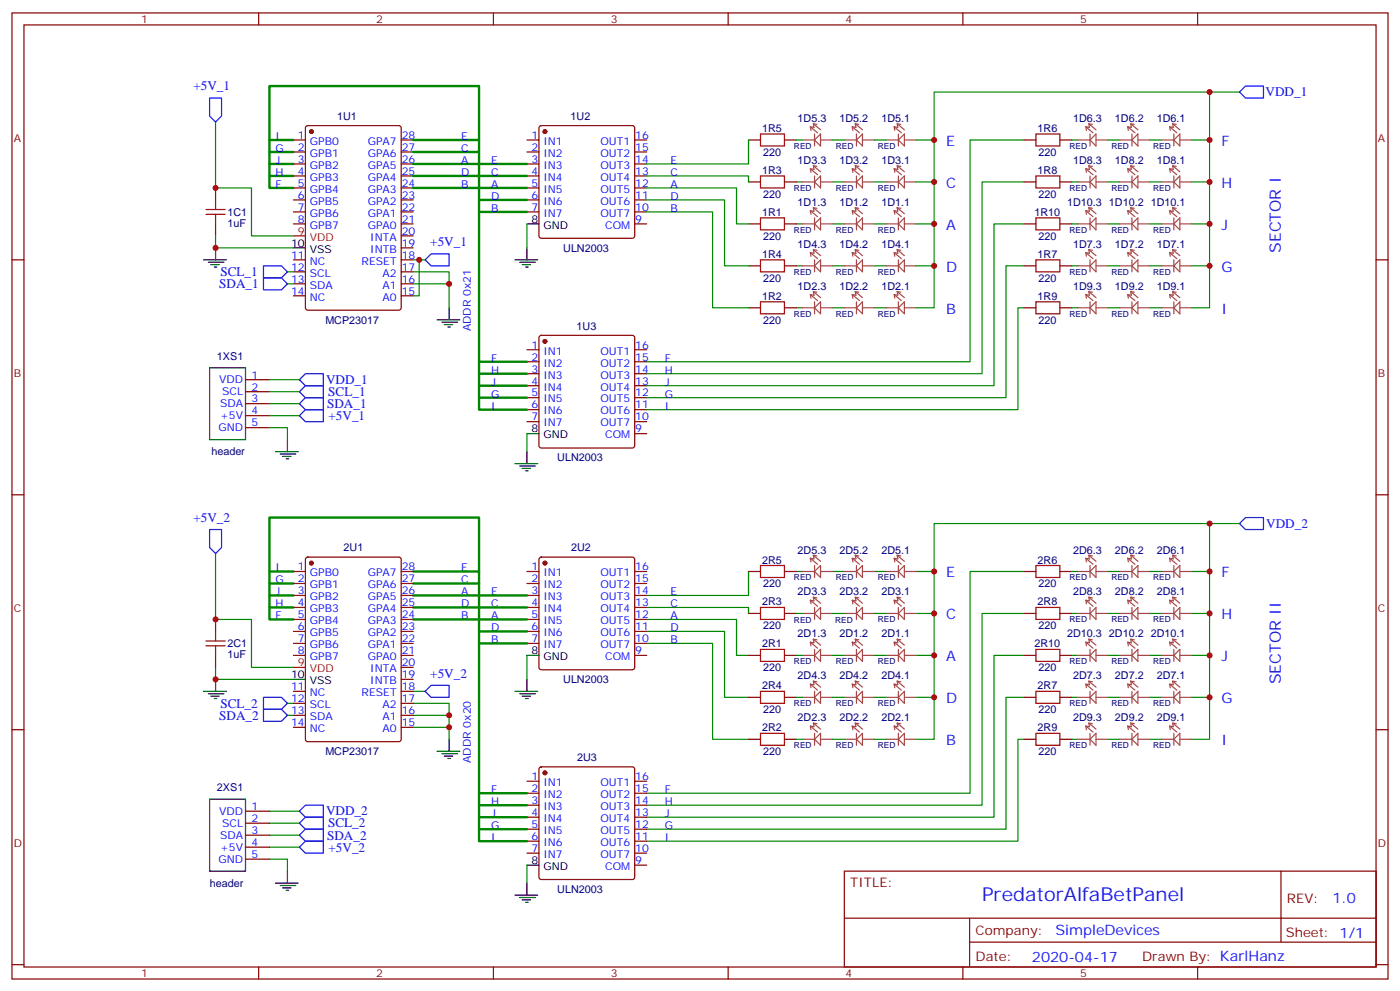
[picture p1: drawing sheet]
<svg xmlns="http://www.w3.org/2000/svg" width="412mm" height="292mm" viewBox="0 0 412 292" stroke-linecap="round" stroke-linejoin="round" font-family="sans-serif">
<g fill="none" stroke="#870000" stroke-width=".35">
<path d="M3.5 3.8h405.4v284.3h-405.4zM7.1 7.3h398.2v277.3h-398.2zM76.2 3.8v3.5M145.3 3.8v3.5M214.5 3.8v3.5M283.6 3.8v3.5M352.8 3.8v3.5M90.2 37.2l.5-.2h26.8l.6 .4 .1 53.2-.5 .6-27 .1-.7-.5v-53.1zM159 37.2l.5-.2h26.8l.5 .2 .2 .5v31.7l-.3 .5-.4 .2h-26.8l-.5-.2-.3-.5v-31.7zM63.5 55.3v3.5M86.4 41.2h3.6M86.4 44.7h3.6"/>
<path d="M86.4 48.3h3.6M86.4 51.8h3.6M86.4 55.3h3.6M86.4 58.8h3.6M118.2 41.2h3.5M118.2 44.7h3.5M118.2 48.3h3.5M118.2 51.8h3.5M118.2 55.3h3.5M118.2 58.8h3.5M155.2 41.2h3.5M155.2 44.7h3.5"/>
<path d="M155.2 48.3h3.5M155.2 51.8h3.5M155.2 55.3h3.5M155.2 58.8h3.5M187 41.2h3.5M187 44.7h3.5M187 48.3h3.5M187 51.8h3.5M187 55.3h3.5M187 58.8h3.5M220.5 41.2h3.5M220.5 53.6h3.5"/>
<path d="M231.1 41.2h3.5M231.1 53.6h3.5M301.6 41.2h3.6M301.6 53.6h3.6M312.2 41.2h3.5M312.2 53.6h3.5M3.5 76.5h3.6M63.5 65.9v3.5M86.4 76.5h3.6M86.4 62.4h3.6M86.4 65.9h3.6M118.2 76.5h3.5"/>
<path d="M118.2 62.4h3.5M118.2 65.9h3.5M118.2 73h3.5M118.2 69.4h3.5M155.2 62.4h3.5M187 62.4h3.5M187 65.9h3.5M220.5 65.9h3.5M220.5 78.2h3.5M231.1 65.9h3.5M231.1 78.2h3.5M301.6 65.9h3.6"/>
<path d="M301.6 78.2h3.6M312.2 65.9h3.5M312.2 78.2h3.5M405.3 76.5h3.6M86.4 80h3.6M86.4 83.5h3.6M86.4 87.1h3.6M118.2 80h3.5M118.2 83.5h3.5M118.2 87.1h3.5M159 98.9l.5-.2h26.8l.5 .2 .2 .5v31.8l-.3 .5-.4 .2h-26.8l-.5-.3-.3-.4v-31.8zM220.5 90.6h3.5"/>
<path d="M231.1 90.6h3.5M301.6 90.6h3.6M312.2 90.6h3.5M72.3 111.8h7.1M72.3 115.3h7.1M72.3 118.8h7.1M155.2 102.9h3.5M155.2 106.5h3.5M155.2 110h3.5M155.2 113.5h3.5M155.2 117.1h3.5M187 102.9h3.5"/>
<path d="M187 106.5h3.5M187 110h3.5M187 113.5h3.5M187 117.1h3.5M72.3 122.3h7.1M72.3 125.9h7.1M155.2 120.6h3.5M155.2 124.1h3.5M187 120.6h3.5M187 124.1h3.5M187 127.6h3.5M3.5 145.6h3.6"/>
<path d="M405.3 145.6h3.6M86.4 168.2h3.6M86.4 171.7h3.6M86.4 175.3h3.6M86.4 178.8h3.6M90.2 164.2l.5-.2h26.8l.6 .4 .1 53.2-.5 .6-27 .1-.7-.5v-53.1zM118.2 168.2h3.5M118.2 171.7h3.5M118.2 175.3h3.5M118.2 178.8h3.5M155.2 168.2h3.5M155.2 171.7h3.5"/>
<path d="M155.2 175.3h3.5M155.2 178.8h3.5M159 164.2l.5-.2h26.8l.5 .2 .2 .5v31.7l-.3 .5-.4 .2h-26.8l-.5-.2-.3-.5v-31.7zM187 168.2h3.5M187 171.7h3.5M187 175.3h3.5M187 178.8h3.5M220.5 168.2h3.5M231.1 168.2h3.5M301.6 168.2h3.6M312.2 168.2h3.5M63.5 182.3v3.5"/>
<path d="M63.5 192.9v3.5M86.4 192.9h3.6M86.4 182.3h3.6M86.4 185.8h3.6M86.4 189.4h3.6M118.2 192.9h3.5M118.2 182.3h3.5M118.2 185.8h3.5M118.2 189.4h3.5M118.2 200h3.5M118.2 196.4h3.5M155.2 182.3h3.5"/>
<path d="M155.2 185.8h3.5M155.2 189.4h3.5M187 192.9h3.5M187 182.3h3.5M187 185.8h3.5M187 189.4h3.5M220.5 180.6h3.5M220.5 192.9h3.5M231.1 180.6h3.5M231.1 192.9h3.5M301.6 180.6h3.6M301.6 192.9h3.6"/>
<path d="M312.2 180.6h3.5M312.2 192.9h3.5M3.5 214.8h3.6M86.4 203.5h3.6M86.4 207h3.6M86.4 210.5h3.6M86.4 214.1h3.6M118.2 203.5h3.5M118.2 207h3.5M118.2 210.5h3.5M118.2 214.1h3.5M220.5 205.2h3.5"/>
<path d="M220.5 217.6h3.5M231.1 205.2h3.5M231.1 217.6h3.5M301.6 205.2h3.6M301.6 217.6h3.6M312.2 205.2h3.5M312.2 217.6h3.5M405.3 214.8h3.6M72.3 238.8h7.1M155.2 229.9h3.5M155.2 233.5h3.5M155.2 237h3.5"/>
<path d="M159 225.9l.5-.2h26.8l.5 .2 .2 .5v31.8l-.3 .5-.4 .2h-26.8l-.5-.3-.3-.4v-31.8zM187 229.9h3.5M187 233.5h3.5M187 237h3.5M72.3 242.3h7.1M72.3 245.8h7.1M72.3 249.3h7.1M72.3 252.9h7.1M155.2 240.5h3.5M155.2 244.1h3.5M155.2 247.6h3.5M155.2 251.1h3.5"/>
<path d="M187 240.5h3.5M187 244.1h3.5M187 247.6h3.5M187 251.1h3.5M187 254.6h3.5M248.7 256.4h156.6v28.2h-156.6zM377.3 256.4v20.9M248.7 270.2h156.5M285.6 277.3h119.6M285.6 270.2v14.2M3.5 283.9h3.6M76.2 284.6v3.5"/>
<path d="M145.3 284.6v3.5M214.5 284.6v3.5M283.6 284.6v3.5M352.8 284.6v3.5M405.3 283.9h3.6"/>
</g>
<g fill="#870000" stroke="#870000" stroke-width=".35">
<circle cx="91.7" cy="38.7" r=".53"/>
<circle cx="160.5" cy="38.7" r=".53"/>
<circle cx="160.5" cy="100.5" r=".53"/>
<circle cx="160.5" cy="227.5" r=".53"/>
<circle cx="160.5" cy="165.7" r=".53"/>
<circle cx="91.7" cy="165.7" r=".53"/>
</g>
<path d="M86.4 69.4h3.6M86.4 196.4h3.6" fill="none" stroke="#f00" stroke-width=".35"/>
<g fill="none" stroke="#000" stroke-width=".35">
<path d="M60 76.5h6.7M61.4 77.2h4.6M62.1 77.9h2.5M63.1 78.6h.8M63.5 73v3.5M86.4 73h3.6M151.7 76.5h6.7M153.1 77.2h4.6M153.8 77.9h2.5M154.9 78.6h.7M155.2 65.9h3.5M155.2 73v3.5"/>
<path d="M128.8 94.1h6.7M130.2 94.8h4.6M130.9 95.5h2.4M131.9 96.2h.7M132.3 90.6v3.5M61.7 108.2h10.6v21.2h-10.6zM81.1 132.9h6.7M82.5 133.6h4.6M83.3 134.3h2.4M84.3 135h.7M84.7 129.4v3.5M151.7 136.5h6.7"/>
<path d="M153.1 137.2h4.6M153.8 137.9h2.5M154.9 138.6h.7M155.2 127.6h3.5M155.2 132.9v3.6M63.5 200v3.5M86.4 200h3.6M155.2 200v3.5M155.2 192.9h3.5M60 203.5h6.7M61.4 204.2h4.6M62.1 204.9h2.5"/>
<path d="M63.1 205.6h.8M132.3 217.6v3.5M151.7 203.5h6.7M153.1 204.2h4.6M153.8 204.9h2.5M154.9 205.6h.7M61.7 235.2h10.6v21.2h-10.6zM128.8 221.1h6.7M130.2 221.8h4.6M130.9 222.5h2.4M131.9 223.2h.7M81.1 259.9h6.7"/>
<path d="M84.7 256.4v3.5M155.2 259.9v3.6M155.2 254.6h3.5M82.5 260.6h4.6M83.3 261.3h2.4M84.3 262h.7M151.7 263.5h6.7M153.1 264.2h4.6M153.8 264.9h2.5M154.9 265.6h.7"/>
</g>
<g fill="none" stroke="#a64a4a" stroke-width=".35">
<path d="M238.7 37.3l.2 1.1M238.7 37.3l2.1 1.8M239.6 36.4l1.1 .2M239.6 36.4l.2 1.1-1.1-.2M239.6 36.4l2.1 1.8M239.9 39.4v3.6M251.1 37.3l.1 1.1M251.1 37.3l2.1 1.8M251.9 36.4l1.1 .2M251.9 36.4l.2 1.1-1-.2M251.9 36.4l2.2 1.8M252.3 39.4v3.6"/>
<path d="M263.4 37.3l.2 1.1M263.4 37.3l2.1 1.8M264.3 36.4l1 .2M264.3 36.4l.2 1.1-1.1-.2M264.3 36.4l2.1 1.8M264.6 39.4v3.6M319.8 37.3l.2 1.1M319.8 37.3l2.2 1.8M320.7 36.4l1.1 .2M320.7 36.4l.2 1.1-1.1-.2M320.7 36.4l2.1 1.8M321.1 39.4v3.6"/>
<path d="M322.8 39.4v3.6l-1.7-1.8zM332.2 37.3l.2 1.1M332.2 37.3l2.1 1.8M333.1 36.4l1 .2M333.1 36.4l.2 1.1-1.1-.2M333.1 36.4l2.1 1.8M333.4 39.4v3.6M335.2 39.4v3.6l-1.8-1.8zM344.5 37.3l.2 1.1M344.5 37.3l2.2 1.8M345.4 36.4l1.1 .2M345.4 36.4l.2 1.1-1.1-.2"/>
<path d="M345.4 36.4l2.1 1.8M345.8 39.4v3.6M347.5 39.4v3.6l-1.7-1.8zM236.4 41.2h3.4M236.4 53.6h3.4M238.7 49.7l.2 1M238.7 49.7l2.1 1.7M239.6 48.8l1.1 .2M239.6 48.8l.2 1-1.1-.1M239.6 48.8l2.1 1.8M239.9 51.8v3.5M239.9 41.2l1.8-1.8v3.6z"/>
<path d="M241.7 41.2h3.5M241.7 53.6h3.5M241.7 51.8v3.5l-1.8-1.7zM248.7 41.2h3.5M248.7 53.6h3.5M251.1 49.7l.1 1M251.1 49.7l2.1 1.7M251.9 48.8l1.1 .2M251.9 48.8l.2 1-1-.1M251.9 48.8l2.2 1.8M252.3 53.6l1.8-1.8v3.5zM252.3 51.8v3.5"/>
<path d="M252.3 41.2l1.8-1.8v3.6zM254.1 41.2h3.4M254.1 53.6h3.4M261.1 41.2h3.4M261.1 53.6h3.4M263.4 49.7l.2 1M263.4 49.7l2.1 1.7M264.3 48.8l1 .2M264.3 48.8l.2 1-1.1-.1M264.3 48.8l2.1 1.8M264.6 51.8v3.5M264.6 41.2l1.8-1.8v3.6z"/>
<path d="M264.6 53.6l1.8-1.8v3.5zM266.4 41.2h3.5M266.4 53.6h3.5M317.5 41.2h3.5M317.5 53.6h3.5M319.8 49.7l.2 1M319.8 49.7l2.2 1.7M320.7 48.8l1.1 .2M320.7 48.8l.2 1-1.1-.1M320.7 48.8l2.1 1.8M321.1 51.8v3.5M321.1 53.6l1.7-1.8v3.5z"/>
<path d="M322.8 41.2h3.5M322.8 53.6h3.5M329.8 41.2h3.5M329.8 53.6h3.5M332.2 49.7l.2 1M332.2 49.7l2.1 1.7M333.1 48.8l1 .2M333.1 48.8l.2 1-1.1-.1M333.1 48.8l2.1 1.8M333.4 51.8v3.5M335.2 41.2h3.5M335.2 53.6h3.5"/>
<path d="M335.2 51.8v3.5l-1.8-1.7zM342.2 41.2h3.5M342.2 53.6h3.5M344.5 49.7l.2 1M344.5 49.7l2.2 1.7M345.4 48.8l.2 1-1.1-.1M345.4 48.8l1.1 .2M345.4 48.8l2.1 1.8M345.8 51.8v3.5M347.5 41.2h3.5M347.5 53.6h3.5M347.5 51.8v3.5l-1.7-1.7z"/>
<path d="M236.4 65.9h3.4M236.4 78.2h3.4M238.7 62l.2 1.1M238.7 62l2.1 1.8M238.7 74.4l.2 1M238.7 74.4l2.1 1.7M239.6 61.1l1.1 .2M239.6 61.1l.2 1.1-1.1-.2M239.6 61.1l2.1 1.8M239.6 73.5l1.1 .2M239.6 73.5l.2 1-1.1-.1M239.6 73.5l2.1 1.7"/>
<path d="M239.9 65.9l1.8-1.8v3.6zM239.9 64.1v3.6M239.9 76.5v3.5M241.7 65.9h3.5M241.7 78.2h3.5M241.7 76.5v3.5l-1.8-1.8zM248.7 65.9h3.5M248.7 78.2h3.5M251.1 62l.1 1.1M251.1 62l2.1 1.8M251.1 74.4l.1 1M251.1 74.4l2.1 1.7"/>
<path d="M251.9 61.1l1.1 .2M251.9 61.1l.2 1.1-1-.2M251.9 61.1l2.2 1.8M251.9 73.5l1.1 .2M251.9 73.5l.2 1-1-.1M251.9 73.5l2.2 1.7M252.3 64.1v3.6M252.3 76.5v3.5M254.1 65.9h3.4M254.1 78.2h3.4M254.1 64.1v3.6l-1.8-1.8zM254.1 76.5v3.5l-1.8-1.8z"/>
<path d="M261.1 65.9h3.4M261.1 78.2h3.4M263.4 62l.2 1.1M263.4 62l2.1 1.8M263.4 74.4l.2 1M263.4 74.4l2.1 1.7M264.3 61.1l1 .2M264.3 61.1l.2 1.1-1.1-.2M264.3 61.1l2.1 1.8M264.3 73.5l1 .2M264.3 73.5l.2 1-1.1-.1M264.3 73.5l2.1 1.7"/>
<path d="M264.6 64.1v3.6M264.6 76.5v3.5M264.6 65.9l1.8-1.8v3.6zM266.4 65.9h3.5M266.4 78.2h3.5M266.4 76.5v3.5l-1.8-1.8zM317.5 65.9h3.5M317.5 78.2h3.5M319.8 74.4l.2 1M319.8 74.4l2.2 1.7M319.8 62l.2 1.1M319.8 62l2.2 1.8"/>
<path d="M320.7 61.1l.2 1.1-1.1-.2M320.7 73.5l1.1 .2M320.7 73.5l.2 1-1.1-.1M320.7 73.5l2.1 1.7M320.7 61.1l1.1 .2M320.7 61.1l2.1 1.8M321.1 64.1v3.6M321.1 76.5v3.5M321.1 65.9l1.7-1.8v3.6zM322.8 65.9h3.5M322.8 78.2h3.5M322.8 76.5v3.5l-1.7-1.8z"/>
<path d="M329.8 65.9h3.5M329.8 78.2h3.5M332.2 74.4l.2 1M332.2 74.4l2.1 1.7M332.2 62l.2 1.1M332.2 62l2.1 1.8M333.1 61.1l1 .2M333.1 73.5l.2 1-1.1-.1M333.1 73.5l1 .2M333.1 73.5l2.1 1.7M333.1 61.1l.2 1.1-1.1-.2M333.1 61.1l2.1 1.8"/>
<path d="M333.4 64.1v3.6M333.4 76.5v3.5M335.2 65.9h3.5M335.2 78.2h3.5M335.2 64.1v3.6l-1.8-1.8zM335.2 76.5v3.5l-1.8-1.8zM342.2 65.9h3.5M342.2 78.2h3.5M344.5 74.4l.2 1M344.5 74.4l2.2 1.7M344.5 62l.2 1.1M344.5 62l2.2 1.8"/>
<path d="M345.4 73.5l1.1 .2M345.4 73.5l.2 1-1.1-.1M345.4 73.5l2.1 1.7M345.4 61.1l1.1 .2M345.4 61.1l.2 1.1-1.1-.2M345.4 61.1l2.1 1.8M345.8 64.1v3.6M345.8 76.5v3.5M347.5 65.9h3.5M347.5 78.2h3.5M347.5 64.1v3.6l-1.7-1.8zM347.5 76.5v3.5l-1.7-1.8z"/>
<path d="M236.4 90.6h3.4M238.7 86.7l.2 1.1M238.7 86.7l2.1 1.8M239.6 85.8l1.1 .2M239.6 85.8l.2 1.1-1.1-.2M239.6 85.8l2.1 1.8M239.9 88.8v3.6M241.7 90.6h3.5M241.7 88.8v3.6l-1.8-1.8zM248.7 90.6h3.5M251.1 86.7l.1 1.1M251.1 86.7l2.1 1.8"/>
<path d="M251.9 85.8l1.1 .2M251.9 85.8l.2 1.1-1-.2M251.9 85.8l2.2 1.8M252.3 88.8v3.6M254.1 90.6h3.4M254.1 88.8v3.6l-1.8-1.8zM261.1 90.6h3.4M263.4 86.7l.2 1.1M263.4 86.7l2.1 1.8M264.3 85.8l1 .2M264.3 85.8l.2 1.1-1.1-.2M264.3 85.8l2.1 1.8"/>
<path d="M264.6 88.8v3.6M264.6 90.6l1.8-1.8v3.6zM266.4 90.6h3.5M317.5 90.6h3.5M319.8 86.7l.2 1.1M319.8 86.7l2.2 1.8M320.7 85.8l.2 1.1-1.1-.2M320.7 85.8l1.1 .2M320.7 85.8l2.1 1.8M321.1 88.8v3.6M321.1 90.6l1.7-1.8v3.6zM322.8 90.6h3.5"/>
<path d="M329.8 90.6h3.5M332.2 86.7l.2 1.1M332.2 86.7l2.1 1.8M333.1 85.8l1 .2M333.1 85.8l.2 1.1-1.1-.2M333.1 85.8l2.1 1.8M333.4 88.8v3.6M333.4 90.6l1.8-1.8v3.6zM335.2 90.6h3.5M342.2 90.6h3.5M344.5 86.7l.2 1.1M344.5 86.7l2.2 1.8"/>
<path d="M345.4 85.8l1.1 .2M345.4 85.8l.2 1.1-1.1-.2M345.4 85.8l2.1 1.8M345.8 88.8v3.6M347.5 90.6h3.5M347.5 88.8v3.6l-1.7-1.8zM236.4 168.2h3.4M238.7 176.7l.2 1M238.7 176.7l2.1 1.7M238.7 164.3l.2 1.1M238.7 164.3l2.1 1.8M239.6 163.4l1.1 .2"/>
<path d="M239.6 175.8l1.1 .2M239.6 175.8l.2 1-1.1-.1M239.6 175.8l2.1 1.8M239.6 163.4l.2 1.1-1.1-.2M239.6 163.4l2.1 1.8M239.9 166.4v3.6M239.9 178.8v3.5M241.7 168.2h3.5M241.7 166.4v3.6l-1.8-1.8zM241.7 178.8v3.5l-1.8-1.7zM248.7 168.2h3.5M251.1 176.7l.1 1"/>
<path d="M251.1 176.7l2.1 1.7M251.1 164.3l.1 1.1M251.1 164.3l2.1 1.8M251.9 175.8l1.1 .2M251.9 175.8l.2 1-1-.1M251.9 175.8l2.2 1.8M251.9 163.4l1.1 .2M251.9 163.4l.2 1.1-1-.2M251.9 163.4l2.2 1.8M252.3 166.4v3.6M252.3 178.8v3.5M252.3 168.2l1.8-1.8v3.6z"/>
<path d="M254.1 168.2h3.4M254.1 178.8v3.5l-1.8-1.7zM261.1 168.2h3.4M263.4 176.7l.2 1M263.4 176.7l2.1 1.7M263.4 164.3l.2 1.1M263.4 164.3l2.1 1.8M264.3 163.4l.2 1.1-1.1-.2M264.3 175.8l1 .2M264.3 175.8l.2 1-1.1-.1M264.3 175.8l2.1 1.8M264.3 163.4l1 .2"/>
<path d="M264.3 163.4l2.1 1.8M264.6 166.4v3.6M264.6 178.8v3.5M264.6 168.2l1.8-1.8v3.6zM266.4 168.2h3.5M266.4 178.8v3.5l-1.8-1.7zM317.5 168.2h3.5M319.8 164.3l.2 1.1M319.8 164.3l2.2 1.8M319.8 176.7l.2 1M319.8 176.7l2.2 1.7M320.7 163.4l1.1 .2"/>
<path d="M320.7 163.4l.2 1.1-1.1-.2M320.7 163.4l2.1 1.8M320.7 175.8l1.1 .2M320.7 175.8l.2 1-1.1-.1M320.7 175.8l2.1 1.8M321.1 166.4v3.6M321.1 178.8v3.5M321.1 168.2l1.7-1.8v3.6zM322.8 168.2h3.5M322.8 178.8v3.5l-1.7-1.7zM329.8 168.2h3.5M332.2 164.3l.2 1.1"/>
<path d="M332.2 164.3l2.1 1.8M332.2 176.7l.2 1M332.2 176.7l2.1 1.7M333.1 163.4l1 .2M333.1 163.4l.2 1.1-1.1-.2M333.1 163.4l2.1 1.8M333.1 175.8l1 .2M333.1 175.8l.2 1-1.1-.1M333.1 175.8l2.1 1.8M333.4 166.4v3.6M333.4 178.8v3.5M335.2 168.2h3.5"/>
<path d="M335.2 166.4v3.6l-1.8-1.8zM335.2 178.8v3.5l-1.8-1.7zM342.2 168.2h3.5M344.5 164.3l.2 1.1M344.5 164.3l2.2 1.8M344.5 176.7l.2 1M344.5 176.7l2.2 1.7M345.4 163.4l1.1 .2M345.4 163.4l.2 1.1-1.1-.2M345.4 163.4l2.1 1.8M345.4 175.8l1.1 .2M345.4 175.8l.2 1-1.1-.1"/>
<path d="M345.4 175.8l2.1 1.8M345.8 166.4v3.6M345.8 178.8v3.5M347.5 168.2h3.5M347.5 166.4v3.6l-1.7-1.8zM347.5 178.8v3.5l-1.7-1.7zM236.4 180.6h3.4M236.4 192.9h3.4M238.7 189l.2 1.1M238.7 189l2.1 1.8M239.6 188.1l1.1 .2M239.6 188.1l.2 1.1-1.1-.2"/>
<path d="M239.6 188.1l2.1 1.8M239.9 191.1v3.6M241.7 180.6h3.5M241.7 192.9h3.5M241.7 191.1v3.6l-1.8-1.8zM248.7 180.6h3.5M248.7 192.9h3.5M251.1 189l.1 1.1M251.1 189l2.1 1.8M251.9 188.1l1.1 .2M251.9 188.1l.2 1.1-1-.2M251.9 188.1l2.2 1.8"/>
<path d="M252.3 191.1v3.6M254.1 180.6h3.4M254.1 192.9h3.4M254.1 191.1v3.6l-1.8-1.8zM261.1 180.6h3.4M261.1 192.9h3.4M263.4 189l.2 1.1M263.4 189l2.1 1.8M264.3 188.1l1 .2M264.3 188.1l.2 1.1-1.1-.2M264.3 188.1l2.1 1.8M264.6 191.1v3.6"/>
<path d="M264.6 192.9l1.8-1.8v3.6zM266.4 180.6h3.5M266.4 192.9h3.5M317.5 180.6h3.5M317.5 192.9h3.5M319.8 189l.2 1.1M319.8 189l2.2 1.8M320.7 188.1l1.1 .2M320.7 188.1l.2 1.1-1.1-.2M320.7 188.1l2.1 1.8M321.1 191.1v3.6M322.8 180.6h3.5"/>
<path d="M322.8 192.9h3.5M322.8 191.1v3.6l-1.7-1.8zM329.8 180.6h3.5M329.8 192.9h3.5M332.2 189l.2 1.1M332.2 189l2.1 1.8M333.1 188.1l1 .2M333.1 188.1l.2 1.1-1.1-.2M333.1 188.1l2.1 1.8M333.4 191.1v3.6M335.2 180.6h3.5M335.2 192.9h3.5"/>
<path d="M335.2 191.1v3.6l-1.8-1.8zM342.2 180.6h3.5M342.2 192.9h3.5M344.5 189l.2 1.1M344.5 189l2.2 1.8M345.4 188.1l1.1 .2M345.4 188.1l.2 1.1-1.1-.2M345.4 188.1l2.1 1.8M345.8 191.1v3.6M347.5 180.6h3.5M347.5 192.9h3.5M347.5 191.1v3.6l-1.7-1.8z"/>
<path d="M236.4 205.2h3.4M236.4 217.6h3.4M238.7 213.7l.2 1.1M238.7 213.7l2.1 1.8M238.7 201.4l.2 1M238.7 201.4l2.1 1.7M239.6 212.8l1.1 .2M239.6 212.8l.2 1.1-1.1-.2M239.6 212.8l2.1 1.8M239.6 200.5l1.1 .2M239.6 200.5l.2 1-1.1-.1M239.6 200.5l2.1 1.7"/>
<path d="M239.9 203.5v3.5M239.9 215.8v3.6M241.7 205.2h3.5M241.7 217.6h3.5M241.7 203.5v3.5l-1.8-1.8zM241.7 215.8v3.6l-1.8-1.8zM248.7 205.2h3.5M248.7 217.6h3.5M251.1 213.7l.1 1.1M251.1 213.7l2.1 1.8M251.1 201.4l.1 1M251.1 201.4l2.1 1.7"/>
<path d="M251.9 200.5l1.1 .2M251.9 212.8l1.1 .2M251.9 212.8l.2 1.1-1-.2M251.9 212.8l2.2 1.8M251.9 200.5l.2 1-1-.1M251.9 200.5l2.2 1.7M252.3 203.5v3.5M252.3 215.8v3.6M254.1 205.2h3.4M254.1 217.6h3.4M254.1 203.5v3.5l-1.8-1.8zM254.1 215.8v3.6l-1.8-1.8z"/>
<path d="M261.1 205.2h3.4M261.1 217.6h3.4M263.4 213.7l.2 1.1M263.4 213.7l2.1 1.8M263.4 201.4l.2 1M263.4 201.4l2.1 1.7M264.3 212.8l1 .2M264.3 212.8l.2 1.1-1.1-.2M264.3 212.8l2.1 1.8M264.3 200.5l1 .2M264.3 200.5l.2 1-1.1-.1M264.3 200.5l2.1 1.7"/>
<path d="M264.6 203.5v3.5M264.6 215.8v3.6M266.4 205.2h3.5M266.4 217.6h3.5M266.4 203.5v3.5l-1.8-1.8zM266.4 215.8v3.6l-1.8-1.8zM317.5 205.2h3.5M317.5 217.6h3.5M319.8 201.4l.2 1M319.8 201.4l2.2 1.7M319.8 213.7l.2 1.1M319.8 213.7l2.2 1.8"/>
<path d="M320.7 200.5l1.1 .2M320.7 200.5l.2 1-1.1-.1M320.7 200.5l2.1 1.7M320.7 212.8l1.1 .2M320.7 212.8l.2 1.1-1.1-.2M320.7 212.8l2.1 1.8M321.1 203.5v3.5M321.1 215.8v3.6M322.8 205.2h3.5M322.8 217.6h3.5M322.8 203.5v3.5l-1.7-1.8zM322.8 215.8v3.6l-1.7-1.8z"/>
<path d="M329.8 205.2h3.5M329.8 217.6h3.5M332.2 201.4l.2 1M332.2 201.4l2.1 1.7M332.2 213.7l.2 1.1M332.2 213.7l2.1 1.8M333.1 200.5l1 .2M333.1 200.5l.2 1-1.1-.1M333.1 200.5l2.1 1.7M333.1 212.8l1 .2M333.1 212.8l.2 1.1-1.1-.2M333.1 212.8l2.1 1.8"/>
<path d="M333.4 203.5v3.5M333.4 215.8v3.6M335.2 205.2h3.5M335.2 217.6h3.5M335.2 203.5v3.5l-1.8-1.8zM335.2 215.8v3.6l-1.8-1.8zM342.2 205.2h3.5M342.2 217.6h3.5M344.5 201.4l.2 1M344.5 201.4l2.2 1.7M344.5 213.7l.2 1.1M344.5 213.7l2.2 1.8"/>
<path d="M345.4 200.5l1.1 .2M345.4 200.5l.2 1-1.1-.1M345.4 200.5l2.1 1.7M345.4 212.8l1.1 .2M345.4 212.8l.2 1.1-1.1-.2M345.4 212.8l2.1 1.8M345.8 203.5v3.5M345.8 215.8v3.6M347.5 205.2h3.5M347.5 217.6h3.5M347.5 203.5v3.5l-1.7-1.8zM347.5 215.8v3.6l-1.7-1.8z"/>
</g>
<g fill="none" stroke="#a10000" stroke-width=".35">
<path d="M224 39.4h7.1v3.6h-7.1zM305.2 39.4h7v3.6h-7zM63.5 58.8v2.9M224 51.8h7.1v3.5h-7.1zM305.2 51.8h7v3.5h-7zM60.7 63.1h5.6M60.7 61.7h5.6M63.5 63.1v2.8M224 64.1h7.1v3.6h-7.1zM224 76.5h7.1v3.5h-7.1zM305.2 76.5h7v3.5h-7zM305.2 64.1h7v3.6h-7z"/>
<path d="M224 88.8h7.1v3.6h-7.1zM305.2 88.8h7v3.6h-7zM224 178.8h7.1v3.5h-7.1zM224 166.4h7.1v3.6h-7.1zM305.2 166.4h7v3.6h-7zM305.2 178.8h7v3.5h-7zM60.7 190.1h5.6M60.7 188.7h5.6M63.5 185.8v2.9M63.5 190.1v2.8M224 191.1h7.1v3.6h-7.1zM305.2 191.1h7v3.6h-7z"/>
<path d="M224 215.8h7.1v3.6h-7.1zM224 203.5h7.1v3.5h-7.1zM305.2 203.5h7v3.5h-7zM305.2 215.8h7v3.6h-7z"/>
</g>
<g fill="none" stroke="#008700" stroke-width=".35">
<path d="M63.5 35.9v19.4h10.6v14.1h12.3M356.3 27.1h-81.1v63.5h-5.3M365.1 27.1h-8.8v63.5h-5.3M190.5 51.8h30v1.8M190.5 55.3h26.5v10.6h3.5M190.5 58.8h22.9v19.4h7.1M220.5 41.2v7.1h-30M234.6 41.2h1.8M234.6 53.6h1.8M245.2 41.2h3.5M245.2 53.6h3.5M257.5 41.2h3.6"/>
<path d="M257.5 53.6h3.6M269.9 41.2h5.3M269.9 53.6h5.3M301.6 41.2h-15.8v65.3h-95.3M301.6 53.6h-12.3v56.4h-98.8M315.7 41.2h1.8M315.7 53.6h1.8M326.3 41.2h3.5M326.3 53.6h3.5M338.7 41.2h3.5M338.7 53.6h3.5M351 41.2h5.3"/>
<path d="M351 53.6h5.3M63.5 69.4v3.6h22.9M121.7 76.5h3.5M123.5 76.5v10.6h-1.8M155.2 65.9v7.1M190.5 62.4h19.4v28.2h10.6M234.6 65.9h1.8M234.6 78.2h1.8M245.2 65.9h3.5M245.2 78.2h3.5M257.5 65.9h3.6M257.5 78.2h3.6"/>
<path d="M269.9 65.9h5.3M269.9 78.2h5.3M301.6 65.9h-8.8v47.6h-102.3M301.6 78.2h-5.3v38.9h-105.8M315.7 65.9h1.8M315.7 78.2h1.8M326.3 65.9h3.5M326.3 78.2h3.5M338.7 65.9h3.5M338.7 78.2h3.5M351 65.9h5.3M351 78.2h5.3"/>
<path d="M84.7 80h1.7M84.7 83.5h1.7M121.7 80h10.6v10.6M121.7 83.5h10.6M234.6 90.6h1.8M245.2 90.6h3.5M257.5 90.6h3.6M301.6 90.6h-1.7v30h-109.4M315.7 90.6h1.8M326.3 90.6h3.5M338.7 90.6h3.5M79.4 111.8h8.8"/>
<path d="M79.4 115.3h8.8M79.4 118.8h8.8M79.4 125.9h5.3v3.5M79.4 122.3h8.8M155.2 127.6v5.3M356.3 154.1h-81.1v63.5h-5.3M365.1 154.1h-8.8v63.5h-5.3M63.5 162.9v19.4h10.6v14.1h12.3M190.5 178.8h30v1.8M220.5 168.2v7.1h-30M234.6 168.2h1.8M245.2 168.2h3.5"/>
<path d="M257.5 168.2h3.6M269.9 168.2h5.3M301.6 168.2h-15.8v65.3h-95.3M315.7 168.2h1.8M326.3 168.2h3.5M338.7 168.2h3.5M351 168.2h5.3M63.5 196.4v3.6h22.9M155.2 192.9v7.1M190.5 189.4h19.4v28.2h10.6M190.5 185.8h22.9v19.4h7.1M190.5 182.3h26.5v10.6h3.5"/>
<path d="M234.6 180.6h1.8M234.6 192.9h1.8M245.2 180.6h3.5M245.2 192.9h3.5M257.5 180.6h3.6M257.5 192.9h3.6M269.9 180.6h5.3M269.9 192.9h5.3M301.6 192.9h-8.8v47.6h-102.3M301.6 180.6h-12.3v56.4h-98.8M315.7 180.6h1.8M315.7 192.9h1.8"/>
<path d="M326.3 180.6h3.5M326.3 192.9h3.5M338.7 180.6h3.5M338.7 192.9h3.5M351 180.6h5.3M351 192.9h5.3M84.7 210.5h1.7M84.7 207h1.7M121.7 207h10.6v10.6M121.7 210.5h10.6M121.7 203.5h3.5M121.7 214.1h10.6"/>
<path d="M234.6 205.2h1.8M234.6 217.6h1.8M245.2 205.2h3.5M245.2 217.6h3.5M257.5 205.2h3.6M257.5 217.6h3.6M269.9 205.2h5.3M301.6 217.6h-1.7v30h-109.4M301.6 205.2h-5.3v38.9h-105.8M315.7 205.2h1.8M315.7 217.6h1.8M326.3 205.2h3.5"/>
<path d="M326.3 217.6h3.5M338.7 205.2h3.5M338.7 217.6h3.5M351 205.2h5.3M79.4 238.8h8.8M79.4 252.9h5.3v3.5M79.4 249.3h8.8M79.4 245.8h8.8M79.4 242.3h8.8M155.2 254.6v5.3"/>
</g>
<g fill="none" stroke="#008700" stroke-width=".71">
<path d="M79.4 51.8h7M79.4 48.3h7M79.4 44.7h7M79.4 41.2h7M86.4 55.3h-7v-30h61.7v95.3h14.1M121.7 51.8h33.5M121.7 48.3h33.5M121.7 44.7h19.4M121.7 41.2h19.4M121.7 55.3h33.5M141.1 58.8h14.1M141.1 62.4h14.1"/>
<path d="M141.1 113.5h14.1M141.1 110h14.1M141.1 106.5h14.1M141.1 117.1h14.1M79.4 178.8h7M79.4 175.3h7M79.4 171.7h7M79.4 168.2h7M121.7 178.8h33.5M121.7 175.3h33.5M121.7 171.7h19.4M121.7 168.2h19.4"/>
<path d="M86.4 182.3h-7v-30h61.7v95.3h14.1M121.7 182.3h33.5M141.1 189.4h14.1M141.1 185.8h14.1M141.1 233.5h14.1M141.1 237h14.1M141.1 244.1h14.1M141.1 240.5h14.1"/>
</g>
<g fill="none" stroke="#00f" stroke-width=".35">
<path d="M61.7 28.9h3.6v5.2l-1.8 1.8-1.8-1.8zM365.1 27.1l1.8-1.8h5.3v3.6h-5.3zM77.6 78.2h5.3l1.8 1.8-1.8 1.8h-5.3zM125.2 76.5l1.8-1.8h5.3v3.5h-5.3zM77.6 81.8h5.3l1.8 1.7-1.8 1.8h-5.3zM88.2 115.3l1.8-1.8h5.2v3.6h-5.2zM88.2 118.8l1.8-1.7h5.2v3.5h-5.2zM88.2 111.8l1.8-1.8h5.2v3.5h-5.2zM88.2 122.3l1.8-1.7h5.2v3.5h-5.2zM61.7 155.9h3.6v5.2l-1.8 1.8-1.8-1.8zM365.1 154.1l1.8-1.8h5.3v3.6h-5.3zM77.6 208.8h5.3l1.8 1.7-1.8 1.8h-5.3z"/>
<path d="M77.6 205.2h5.3l1.8 1.8-1.8 1.8h-5.3zM125.2 203.5l1.8-1.8h5.3v3.5h-5.3zM88.2 238.8l1.8-1.8h5.2v3.5h-5.2zM88.2 245.8l1.8-1.7h5.2v3.5h-5.2zM88.2 242.3l1.8-1.8h5.2v3.6h-5.2zM90 247.6h5.2v3.5h-5.2l-1.8-1.8z"/>
</g>
<g fill="#c00">
<circle cx="132.3" cy="214.1" r=".88"/>
<circle cx="275.2" cy="41.2" r=".88"/>
<circle cx="275.2" cy="53.6" r=".88"/>
<circle cx="275.2" cy="65.9" r=".88"/>
<circle cx="275.2" cy="78.2" r=".88"/>
<circle cx="132.3" cy="83.5" r=".88"/>
<circle cx="356.3" cy="53.6" r=".88"/>
<circle cx="356.3" cy="78.2" r=".88"/>
<circle cx="356.3" cy="65.9" r=".88"/>
<circle cx="356.3" cy="41.2" r=".88"/>
<circle cx="63.5" cy="73" r=".88"/>
<circle cx="123.5" cy="76.5" r=".88"/>
<circle cx="356.3" cy="27.1" r=".88"/>
<circle cx="63.5" cy="55.3" r=".88"/>
<circle cx="63.5" cy="182.3" r=".88"/>
<circle cx="356.3" cy="154.1" r=".88"/>
<circle cx="63.5" cy="200" r=".88"/>
<circle cx="356.3" cy="168.2" r=".88"/>
<circle cx="356.3" cy="192.9" r=".88"/>
<circle cx="356.3" cy="205.2" r=".88"/>
<circle cx="356.3" cy="180.6" r=".88"/>
<circle cx="132.3" cy="210.5" r=".88"/>
<circle cx="275.2" cy="205.2" r=".88"/>
<circle cx="275.2" cy="192.9" r=".88"/>
<circle cx="275.2" cy="180.6" r=".88"/>
<circle cx="275.2" cy="168.2" r=".88"/>
</g>
<text font-size="5.6" fill="#00f" x="289.3" y="265.2">PredatorAlfaBetPanel</text>
<g font-size="4.6" fill="#00f">
<text x="377.3" y="74.4" transform="rotate(-90 377.3 74.4)">SECTOR I</text>
<text x="377.3" y="201.4" transform="rotate(-90 377.3 201.4)">SECTOR II</text>
</g>
<g font-size="4.2" fill="#00f">
<text x="278.7" y="43">E</text>
<text x="359.8" y="43">F</text>
<text x="278.7" y="55.3">C</text>
<text x="359.8" y="55.3">H</text>
<text x="278.7" y="67.7">A</text>
<text x="359.8" y="67.7">J</text>
<text x="278.7" y="80">D</text>
<text x="359.8" y="80">G</text>
<text x="278.7" y="92.4">B</text>
<text x="359.8" y="92.4">I</text>
<text x="278.7" y="170">E</text>
<text x="359.8" y="170">F</text>
<text x="278.7" y="182.3">C</text>
<text x="359.8" y="182.3">H</text>
<text x="278.7" y="194.7">A</text>
<text x="359.8" y="194.7">J</text>
<text x="278.7" y="207">D</text>
<text x="359.8" y="207">G</text>
<text x="278.7" y="219.4">B</text>
<text x="359.8" y="219.4">I</text>
<text x="392.5" y="265.7">1.0</text>
<text x="310.9" y="275.2">SimpleDevices</text>
<text x="304" y="283">2020-04-17</text>
</g>
<g font-size="3.9" fill="#00f">
<text x="57" y="26.6">+5V_1</text>
<text x="372.8" y="28.3">VDD_1</text>
<text x="126.8" y="72.5">+5V_1</text>
<text x="64.9" y="81.3">SCL_1</text>
<text x="64.6" y="84.8">SDA_1</text>
<text x="96.1" y="113.1">VDD_1</text>
<text x="96.7" y="116.6">SCL_1</text>
<text x="96.4" y="120.1">SDA_1</text>
<text x="96.8" y="123.6">+5V_1</text>
<text x="57" y="153.6">+5V_2</text>
<text x="373" y="155.3">VDD_2</text>
<text x="126.7" y="199.4">+5V_2</text>
<text x="64.9" y="208.3">SCL_2</text>
<text x="64.6" y="211.8">SDA_2</text>
<text x="96.1" y="240">VDD_2</text>
<text x="96.6" y="243.5">SCL_2</text>
<text x="96.4" y="247.1">SDA_2</text>
<text x="96.8" y="250.6">+5V_2</text>
</g>
<g font-size="3.9" fill="#800">
<text x="250.5" y="261">TITLE:</text>
<text x="379.1" y="265.7">REV:</text>
<text x="287.4" y="275.2">Company:</text>
<text x="378.7" y="275.8">Sheet: 1/1</text>
<text x="287.4" y="282.9">Date:</text>
<text x="336.4" y="282.9">Drawn By: KarlHanz</text>
</g>
<g font-size="3.2" fill="#800">
<text x="41.6" y="6.8">1</text>
<text x="110.8" y="6.8">2</text>
<text x="179.9" y="6.8">3</text>
<text x="249.1" y="6.8">4</text>
<text x="318.2" y="6.8">5</text>
<text x="4.1" y="41.9">A</text>
<text x="405.9" y="41.9">A</text>
<text x="4.1" y="111.1">B</text>
<text x="405.9" y="111.1">B</text>
<text x="4.1" y="180.2">C</text>
<text x="405.9" y="180.2">C</text>
<text x="4.1" y="249.3">D</text>
<text x="405.9" y="249.3">D</text>
<text x="41.6" y="287.6">1</text>
<text x="110.8" y="287.6">2</text>
<text x="179.9" y="287.6">3</text>
<text x="249.1" y="287.6">4</text>
<text x="318.2" y="287.6">5</text>
</g>
<g font-size="3.2" fill="#000080">
<text x="99.3" y="35.3">1U1</text>
<text x="168.1" y="35.3">1U2</text>
<text x="234.9" y="35.9">1D5.3</text>
<text x="247.3" y="35.9">1D5.2</text>
<text x="259.6" y="35.9">1D5.1</text>
<text x="316.1" y="35.9">1D6.3</text>
<text x="328.4" y="35.9">1D6.2</text>
<text x="340.8" y="35.9">1D6.1</text>
<text x="224.5" y="38.9">1R5</text>
<text x="305.7" y="38.9">1R6</text>
<text x="224.8" y="45.9">220</text>
<text x="305.9" y="45.9">220</text>
<text x="224.5" y="51.2">1R3</text>
<text x="234.9" y="48.3">1D3.3</text>
<text x="247.3" y="48.3">1D3.2</text>
<text x="259.6" y="48.3">1D3.1</text>
<text x="305.7" y="51.2">1R8</text>
<text x="316.1" y="48.3">1D8.3</text>
<text x="328.4" y="48.3">1D8.2</text>
<text x="340.8" y="48.3">1D8.1</text>
<text x="224.8" y="58.3">220</text>
<text x="305.9" y="58.3">220</text>
<text x="67" y="63.5">1C1</text>
<text x="224.5" y="63.5">1R1</text>
<text x="234.9" y="60.6">1D1.3</text>
<text x="247.3" y="60.6">1D1.2</text>
<text x="259.6" y="60.6">1D1.1</text>
<text x="304.7" y="63.5">1R10</text>
<text x="314.3" y="60.6">1D10.3</text>
<text x="326.7" y="60.6">1D10.2</text>
<text x="339" y="60.6">1D10.1</text>
<text x="67" y="66.7">1uF</text>
<text x="224.8" y="70.6">220</text>
<text x="305.9" y="70.6">220</text>
<text x="165.9" y="74.1">ULN2003</text>
<text x="224.5" y="75.9">1R4</text>
<text x="234.9" y="73">1D4.3</text>
<text x="247.3" y="73">1D4.2</text>
<text x="259.6" y="73">1D4.1</text>
<text x="305.7" y="75.9">1R7</text>
<text x="316.1" y="73">1D7.3</text>
<text x="328.4" y="73">1D7.2</text>
<text x="340.8" y="73">1D7.1</text>
<text x="224.8" y="83">220</text>
<text x="305.9" y="83">220</text>
<text x="224.5" y="88.2">1R2</text>
<text x="234.9" y="85.3">1D2.3</text>
<text x="247.3" y="85.3">1D2.2</text>
<text x="259.6" y="85.3">1D2.1</text>
<text x="305.7" y="88.2">1R9</text>
<text x="316.1" y="85.3">1D9.3</text>
<text x="328.4" y="85.3">1D9.2</text>
<text x="340.8" y="85.3">1D9.1</text>
<text x="95.8" y="95.3">MCP23017</text>
<text x="224.8" y="95.3">220</text>
<text x="305.9" y="95.3">220</text>
<text x="169.8" y="97.1">1U3</text>
<text x="63.9" y="105.9">1XS1</text>
<text x="62.3" y="134">header</text>
<text x="164.1" y="135.8">ULN2003</text>
<text x="101.2" y="162.2">2U1</text>
<text x="168.3" y="162.2">2U2</text>
<text x="224.5" y="165.9">2R5</text>
<text x="234.9" y="162.9">2D5.3</text>
<text x="247.3" y="162.9">2D5.2</text>
<text x="259.6" y="162.9">2D5.1</text>
<text x="305.7" y="165.9">2R6</text>
<text x="316.1" y="162.9">2D6.3</text>
<text x="328.4" y="162.9">2D6.2</text>
<text x="340.8" y="162.9">2D6.1</text>
<text x="224.8" y="172.9">220</text>
<text x="305.9" y="172.9">220</text>
<text x="224.5" y="178.2">2R3</text>
<text x="234.9" y="175.3">2D3.3</text>
<text x="247.3" y="175.3">2D3.2</text>
<text x="259.6" y="175.3">2D3.1</text>
<text x="305.7" y="178.2">2R8</text>
<text x="316.1" y="175.3">2D8.3</text>
<text x="328.4" y="175.3">2D8.2</text>
<text x="340.8" y="175.3">2D8.1</text>
<text x="224.8" y="185.3">220</text>
<text x="305.9" y="185.3">220</text>
<text x="67" y="190.5">2C1</text>
<text x="224.5" y="190.5">2R1</text>
<text x="234.9" y="187.6">2D1.3</text>
<text x="247.3" y="187.6">2D1.2</text>
<text x="259.6" y="187.6">2D1.1</text>
<text x="304.7" y="190.5">2R10</text>
<text x="314.3" y="187.6">2D10.3</text>
<text x="326.7" y="187.6">2D10.2</text>
<text x="339" y="187.6">2D10.1</text>
<text x="67" y="193.7">1uF</text>
<text x="224.8" y="197.6">220</text>
<text x="305.9" y="197.6">220</text>
<text x="165.9" y="201.1">ULN2003</text>
<text x="224.5" y="202.9">2R4</text>
<text x="234.9" y="200">2D4.3</text>
<text x="247.3" y="200">2D4.2</text>
<text x="259.6" y="200">2D4.1</text>
<text x="305.7" y="202.9">2R7</text>
<text x="316.1" y="200">2D7.3</text>
<text x="328.4" y="200">2D7.2</text>
<text x="340.8" y="200">2D7.1</text>
<text x="224.8" y="210">220</text>
<text x="305.9" y="210">220</text>
<text x="224.5" y="215.2">2R2</text>
<text x="234.9" y="212.3">2D2.3</text>
<text x="247.3" y="212.3">2D2.2</text>
<text x="259.6" y="212.3">2D2.1</text>
<text x="305.7" y="215.2">2R9</text>
<text x="316.1" y="212.3">2D9.3</text>
<text x="328.4" y="212.3">2D9.2</text>
<text x="340.8" y="212.3">2D9.1</text>
<text x="95.8" y="222.3">MCP23017</text>
<text x="170" y="223.9">2U3</text>
<text x="224.8" y="222.3">220</text>
<text x="305.9" y="222.3">220</text>
<text x="63.9" y="232.9">2XS1</text>
<text x="61.8" y="261.1">header</text>
<text x="164.1" y="262.8">ULN2003</text>
</g>
<g font-size="3.2" fill="#00f">
<text x="81.1" y="41.2">I</text>
<text x="87.8" y="40.9">1</text>
<text x="118.4" y="40.9">28</text>
<text x="135.8" y="41.2">E</text>
<text x="156.6" y="40.9">1</text>
<text x="187.1" y="40.9">16</text>
<text x="81.1" y="44.7">G</text>
<text x="87.8" y="44.4">2</text>
<text x="87.8" y="47.9">3</text>
<text x="91.3" y="42.6">GPB0</text>
<text x="91.3" y="46.1">GPB1</text>
<text x="108.3" y="46.1">GPA6</text>
<text x="108.3" y="42.6">GPA7</text>
<text x="118.4" y="47.9">26</text>
<text x="118.4" y="44.4">27</text>
<text x="135.8" y="44.7">C</text>
<text x="156.6" y="44.4">2</text>
<text x="156.6" y="47.9">3</text>
<text x="160.1" y="42.6">IN1</text>
<text x="160.1" y="46.1">IN2</text>
<text x="176.9" y="46.1">OUT2</text>
<text x="176.9" y="42.6">OUT1</text>
<text x="187.1" y="47.9">14</text>
<text x="187.1" y="44.4">15</text>
<text x="81.1" y="48.3">J</text>
<text x="81.1" y="51.8">H</text>
<text x="87.8" y="51.4">4</text>
<text x="91.3" y="49.7">GPB2</text>
<text x="91.3" y="53.2">GPB3</text>
<text x="108.3" y="53.2">GPA4</text>
<text x="108.3" y="49.7">GPA5</text>
<text x="118.4" y="51.4">25</text>
<text x="135.8" y="48.3">A</text>
<text x="135.8" y="51.8">D</text>
<text x="144.6" y="48.3">E</text>
<text x="144.6" y="51.8">C</text>
<text x="156.6" y="51.4">4</text>
<text x="160.1" y="49.7">IN3</text>
<text x="160.1" y="53.2">IN4</text>
<text x="176.9" y="53.2">OUT4</text>
<text x="176.9" y="49.7">OUT3</text>
<text x="187.1" y="51.4">13</text>
<text x="197.6" y="48.3">E</text>
<text x="197.6" y="51.8">C</text>
<text x="81.1" y="55.3">F</text>
<text x="87.8" y="55">5</text>
<text x="87.8" y="58.5">6</text>
<text x="91.3" y="56.7">GPB4</text>
<text x="108.3" y="56.7">GPA3</text>
<text x="118.4" y="58.5">23</text>
<text x="118.4" y="55">24</text>
<text x="135.8" y="55.3">B</text>
<text x="144.6" y="55.3">A</text>
<text x="144.6" y="58.8">D</text>
<text x="156.6" y="55">5</text>
<text x="156.6" y="58.5">6</text>
<text x="160.1" y="56.7">IN5</text>
<text x="176.9" y="56.7">OUT5</text>
<text x="187.1" y="58.5">11</text>
<text x="187.1" y="55">12</text>
<text x="197.6" y="55.3">A</text>
<text x="197.6" y="58.8">D</text>
<text x="87.8" y="62">7</text>
<text x="87.8" y="65.5">8</text>
<text x="91.3" y="60.3">GPB5</text>
<text x="91.3" y="63.8">GPB6</text>
<text x="108.3" y="63.8">GPA1</text>
<text x="108.3" y="60.3">GPA2</text>
<text x="118.4" y="65.5">21</text>
<text x="118.4" y="62">22</text>
<text x="144.6" y="62.4">B</text>
<text x="156.6" y="62">7</text>
<text x="160.1" y="60.3">IN6</text>
<text x="160.1" y="63.8">IN7</text>
<text x="176.9" y="63.8">OUT7</text>
<text x="176.9" y="60.3">OUT6</text>
<text x="187.1" y="65.5">9</text>
<text x="187.1" y="62">10</text>
<text x="197.6" y="62.4">B</text>
<text x="91.3" y="67.3">GPB7</text>
<text x="108.3" y="67.3">GPA0</text>
<text x="109" y="70.8">INTA</text>
<text x="118.4" y="69.1">20</text>
<text x="178.3" y="67.3">COM</text>
<text x="85.7" y="76.1">11</text>
<text x="91.3" y="77.9">NC</text>
<text x="106.5" y="77.9">RESET</text>
<text x="109" y="74.4">INTB</text>
<text x="118.4" y="76.1">18</text>
<text x="118.4" y="72.6">19</text>
<text x="85.7" y="79.7">12</text>
<text x="85.7" y="83.2">13</text>
<text x="91.3" y="81.4">SCL</text>
<text x="112.7" y="81.4">A2</text>
<text x="118.4" y="83.2">16</text>
<text x="118.4" y="79.7">17</text>
<text x="85.7" y="86.7">14</text>
<text x="91.3" y="84.9">SDA</text>
<text x="91.3" y="88.5">NC</text>
<text x="112.7" y="88.5">A0</text>
<text x="112.7" y="84.9">A1</text>
<text x="118.4" y="86.7">15</text>
<text x="138.7" y="97.6" transform="rotate(-90 138.7 97.6)">ADDR 0x21</text>
<text x="144.6" y="106.5">F</text>
<text x="156.6" y="102.6">1</text>
<text x="156.6" y="106.1">2</text>
<text x="160.1" y="104.4">IN1</text>
<text x="160.1" y="107.9">IN2</text>
<text x="176.9" y="107.9">OUT2</text>
<text x="176.9" y="104.4">OUT1</text>
<text x="187.1" y="106.1">15</text>
<text x="187.1" y="102.6">16</text>
<text x="195.8" y="106.5">F</text>
<text x="64.6" y="112.8">VDD</text>
<text x="74.1" y="111.4">1</text>
<text x="144.6" y="113.5">J</text>
<text x="144.6" y="110">H</text>
<text x="156.6" y="109.6">3</text>
<text x="156.6" y="113.2">4</text>
<text x="160.1" y="111.4">IN3</text>
<text x="176.9" y="111.4">OUT3</text>
<text x="187.1" y="113.2">13</text>
<text x="187.1" y="109.6">14</text>
<text x="195.8" y="113.5">J</text>
<text x="195.8" y="110">H</text>
<text x="64.8" y="119.9">SDA</text>
<text x="65.5" y="116.3">SCL</text>
<text x="74.1" y="114.9">2</text>
<text x="74.1" y="118.5">3</text>
<text x="144.6" y="117.1">G</text>
<text x="156.6" y="116.7">5</text>
<text x="160.1" y="114.9">IN4</text>
<text x="160.1" y="118.5">IN5</text>
<text x="176.9" y="118.5">OUT5</text>
<text x="176.9" y="114.9">OUT4</text>
<text x="187.1" y="116.7">12</text>
<text x="195.8" y="117.1">G</text>
<text x="64.8" y="123.4">+5V</text>
<text x="74.1" y="122">4</text>
<text x="74.1" y="125.5">5</text>
<text x="144.6" y="120.6">I</text>
<text x="156.6" y="120.2">6</text>
<text x="156.6" y="123.8">7</text>
<text x="160.1" y="122">IN6</text>
<text x="160.1" y="125.5">IN7</text>
<text x="176.9" y="125.5">OUT7</text>
<text x="176.9" y="122">OUT6</text>
<text x="187.1" y="123.8">10</text>
<text x="187.1" y="120.2">11</text>
<text x="195.8" y="120.6">I</text>
<text x="64.3" y="126.9">GND</text>
<text x="178.3" y="129">COM</text>
<text x="187.1" y="127.3">9</text>
<text x="87.8" y="167.9">1</text>
<text x="118.4" y="167.9">28</text>
<text x="156.6" y="167.9">1</text>
<text x="187.1" y="167.9">16</text>
<text x="81.1" y="171.7">G</text>
<text x="81.1" y="168.2">I</text>
<text x="87.8" y="171.4">2</text>
<text x="91.3" y="169.6">GPB0</text>
<text x="91.3" y="173.1">GPB1</text>
<text x="108.3" y="173.1">GPA6</text>
<text x="108.3" y="169.6">GPA7</text>
<text x="118.4" y="171.4">27</text>
<text x="135.8" y="171.7">C</text>
<text x="135.8" y="168.2">E</text>
<text x="156.6" y="171.4">2</text>
<text x="160.1" y="169.6">IN1</text>
<text x="160.1" y="173.1">IN2</text>
<text x="176.9" y="173.1">OUT2</text>
<text x="176.9" y="169.6">OUT1</text>
<text x="187.1" y="171.4">15</text>
<text x="81.1" y="178.8">H</text>
<text x="81.1" y="175.3">J</text>
<text x="87.8" y="174.9">3</text>
<text x="87.8" y="178.4">4</text>
<text x="91.3" y="176.7">GPB2</text>
<text x="108.3" y="176.7">GPA5</text>
<text x="118.4" y="178.4">25</text>
<text x="118.4" y="174.9">26</text>
<text x="135.8" y="178.8">D</text>
<text x="135.8" y="175.3">A</text>
<text x="144.6" y="178.8">C</text>
<text x="144.6" y="175.3">E</text>
<text x="156.6" y="174.9">3</text>
<text x="156.6" y="178.4">4</text>
<text x="160.1" y="176.7">IN3</text>
<text x="176.9" y="176.7">OUT3</text>
<text x="187.1" y="178.4">13</text>
<text x="187.1" y="174.9">14</text>
<text x="197.6" y="178.8">C</text>
<text x="197.6" y="175.3">E</text>
<text x="81.1" y="182.3">F</text>
<text x="87.8" y="182">5</text>
<text x="87.8" y="185.5">6</text>
<text x="91.3" y="180.2">GPB3</text>
<text x="91.3" y="183.7">GPB4</text>
<text x="108.3" y="183.7">GPA3</text>
<text x="108.3" y="180.2">GPA4</text>
<text x="118.4" y="185.5">23</text>
<text x="118.4" y="182">24</text>
<text x="135.8" y="182.3">B</text>
<text x="144.6" y="185.8">D</text>
<text x="144.6" y="182.3">A</text>
<text x="156.6" y="182">5</text>
<text x="156.6" y="185.5">6</text>
<text x="160.1" y="180.2">IN4</text>
<text x="160.1" y="183.7">IN5</text>
<text x="176.9" y="183.7">OUT5</text>
<text x="176.9" y="180.2">OUT4</text>
<text x="187.1" y="185.5">11</text>
<text x="187.1" y="182">12</text>
<text x="197.6" y="185.8">D</text>
<text x="197.6" y="182.3">A</text>
<text x="87.8" y="189">7</text>
<text x="91.3" y="187.3">GPB5</text>
<text x="91.3" y="190.8">GPB6</text>
<text x="108.3" y="190.8">GPA1</text>
<text x="108.3" y="187.3">GPA2</text>
<text x="118.4" y="189">22</text>
<text x="144.6" y="189.4">B</text>
<text x="156.6" y="189">7</text>
<text x="160.1" y="187.3">IN6</text>
<text x="160.1" y="190.8">IN7</text>
<text x="176.9" y="190.8">OUT7</text>
<text x="176.9" y="187.3">OUT6</text>
<text x="187.1" y="189">10</text>
<text x="197.6" y="189.4">B</text>
<text x="87.8" y="192.5">8</text>
<text x="91.3" y="194.3">GPB7</text>
<text x="108.3" y="194.3">GPA0</text>
<text x="109" y="197.8">INTA</text>
<text x="118.4" y="196.1">20</text>
<text x="118.4" y="192.5">21</text>
<text x="178.3" y="194.3">COM</text>
<text x="187.1" y="192.5">9</text>
<text x="85.7" y="203.1">11</text>
<text x="109" y="201.4">INTB</text>
<text x="118.4" y="203.1">18</text>
<text x="118.4" y="199.6">19</text>
<text x="85.7" y="206.7">12</text>
<text x="91.3" y="204.9">NC</text>
<text x="91.3" y="208.4">SCL</text>
<text x="106.5" y="204.9">RESET</text>
<text x="112.7" y="208.4">A2</text>
<text x="118.4" y="206.7">17</text>
<text x="85.7" y="210.2">13</text>
<text x="85.7" y="213.7">14</text>
<text x="91.3" y="211.9">SDA</text>
<text x="91.3" y="215.5">NC</text>
<text x="112.7" y="215.5">A0</text>
<text x="112.7" y="211.9">A1</text>
<text x="118.4" y="213.7">15</text>
<text x="118.4" y="210.2">16</text>
<text x="138.7" y="224.6" transform="rotate(-90 138.7 224.6)">ADDR 0x20</text>
<text x="144.6" y="233.5">F</text>
<text x="156.6" y="229.6">1</text>
<text x="156.6" y="233.1">2</text>
<text x="160.1" y="231.4">IN1</text>
<text x="176.9" y="231.4">OUT1</text>
<text x="187.1" y="233.1">15</text>
<text x="187.1" y="229.6">16</text>
<text x="195.8" y="233.5">F</text>
<text x="64.6" y="239.8">VDD</text>
<text x="74.1" y="238.4">1</text>
<text x="144.6" y="237">H</text>
<text x="156.6" y="236.6">3</text>
<text x="160.1" y="234.9">IN2</text>
<text x="160.1" y="238.4">IN3</text>
<text x="176.9" y="238.4">OUT3</text>
<text x="176.9" y="234.9">OUT2</text>
<text x="187.1" y="236.6">14</text>
<text x="195.8" y="237">H</text>
<text x="65.5" y="243.3">SCL</text>
<text x="74.1" y="241.9">2</text>
<text x="74.1" y="245.5">3</text>
<text x="144.6" y="240.5">J</text>
<text x="144.6" y="244.1">G</text>
<text x="156.6" y="240.2">4</text>
<text x="156.6" y="243.7">5</text>
<text x="160.1" y="241.9">IN4</text>
<text x="160.1" y="245.5">IN5</text>
<text x="176.9" y="245.5">OUT5</text>
<text x="176.9" y="241.9">OUT4</text>
<text x="187.1" y="243.7">12</text>
<text x="187.1" y="240.2">13</text>
<text x="195.8" y="240.5">J</text>
<text x="195.8" y="244.1">G</text>
<text x="64.8" y="246.9">SDA</text>
<text x="64.8" y="250.4">+5V</text>
<text x="74.1" y="249">4</text>
<text x="144.6" y="247.6">I</text>
<text x="156.6" y="247.2">6</text>
<text x="156.6" y="250.8">7</text>
<text x="160.1" y="249">IN6</text>
<text x="176.9" y="249">OUT6</text>
<text x="187.1" y="250.8">10</text>
<text x="187.1" y="247.2">11</text>
<text x="195.8" y="247.6">I</text>
<text x="64.3" y="253.9">GND</text>
<text x="74.1" y="252.5">5</text>
<text x="160.1" y="252.5">IN7</text>
<text x="176.9" y="252.5">OUT7</text>
<text x="178.3" y="256">COM</text>
<text x="187.1" y="254.3">9</text>
</g>
<g font-size="3.2">
<text x="156.6" y="65.5">8</text>
<text x="160.1" y="67.3">GND</text>
<text x="85.7" y="72.6">10</text>
<text x="91.3" y="74.4">VSS</text>
<text x="156.6" y="127.3">8</text>
<text x="160.1" y="129">GND</text>
<text x="156.6" y="192.5">8</text>
<text x="160.1" y="194.3">GND</text>
<text x="85.7" y="199.6">10</text>
<text x="91.3" y="201.4">VSS</text>
<text x="156.6" y="254.3">8</text>
<text x="160.1" y="256">GND</text>
</g>
<g font-size="3.2" fill="#f00">
<text x="87.8" y="69.1">9</text>
<text x="91.3" y="70.8">VDD</text>
<text x="87.8" y="196.1">9</text>
<text x="91.3" y="197.8">VDD</text>
</g>
<g font-size="2.5" fill="#000080">
<text x="233.9" y="43.9">RED</text>
<text x="246.2" y="43.9">RED</text>
<text x="258.6" y="43.9">RED</text>
<text x="315" y="43.9">RED</text>
<text x="327.4" y="43.9">RED</text>
<text x="339.7" y="43.9">RED</text>
<text x="233.9" y="56.2">RED</text>
<text x="246.2" y="56.2">RED</text>
<text x="258.6" y="56.2">RED</text>
<text x="315" y="56.2">RED</text>
<text x="327.4" y="56.2">RED</text>
<text x="339.7" y="56.2">RED</text>
<text x="233.9" y="68.5">RED</text>
<text x="246.2" y="68.5">RED</text>
<text x="258.6" y="68.5">RED</text>
<text x="315" y="68.5">RED</text>
<text x="327.4" y="68.5">RED</text>
<text x="339.7" y="68.5">RED</text>
<text x="233.9" y="80.9">RED</text>
<text x="246.2" y="80.9">RED</text>
<text x="258.6" y="80.9">RED</text>
<text x="315" y="80.9">RED</text>
<text x="327.4" y="80.9">RED</text>
<text x="339.7" y="80.9">RED</text>
<text x="233.9" y="93.2">RED</text>
<text x="246.2" y="93.2">RED</text>
<text x="258.6" y="93.2">RED</text>
<text x="315" y="93.2">RED</text>
<text x="327.4" y="93.2">RED</text>
<text x="339.7" y="93.2">RED</text>
<text x="233.9" y="170.9">RED</text>
<text x="246.2" y="170.9">RED</text>
<text x="258.6" y="170.9">RED</text>
<text x="315" y="170.9">RED</text>
<text x="327.4" y="170.9">RED</text>
<text x="339.7" y="170.9">RED</text>
<text x="233.9" y="183.2">RED</text>
<text x="246" y="183.2">RED</text>
<text x="258.6" y="183.2">RED</text>
<text x="315" y="183.2">RED</text>
<text x="327.4" y="183.2">RED</text>
<text x="339.7" y="183.2">RED</text>
<text x="233.9" y="195.5">RED</text>
<text x="246.2" y="195.5">RED</text>
<text x="258.6" y="195.5">RED</text>
<text x="315" y="195.5">RED</text>
<text x="327.4" y="195.5">RED</text>
<text x="339.7" y="195.5">RED</text>
<text x="233.9" y="207.9">RED</text>
<text x="246.2" y="207.9">RED</text>
<text x="258.6" y="207.9">RED</text>
<text x="315" y="207.9">RED</text>
<text x="327.4" y="207.9">RED</text>
<text x="339.7" y="207.9">RED</text>
<text x="233.9" y="220.2">RED</text>
<text x="246.2" y="220.2">RED</text>
<text x="258.6" y="220.2">RED</text>
<text x="315" y="220.2">RED</text>
<text x="327.4" y="220.2">RED</text>
<text x="339.7" y="220.2">RED</text>
</g>
</svg>
